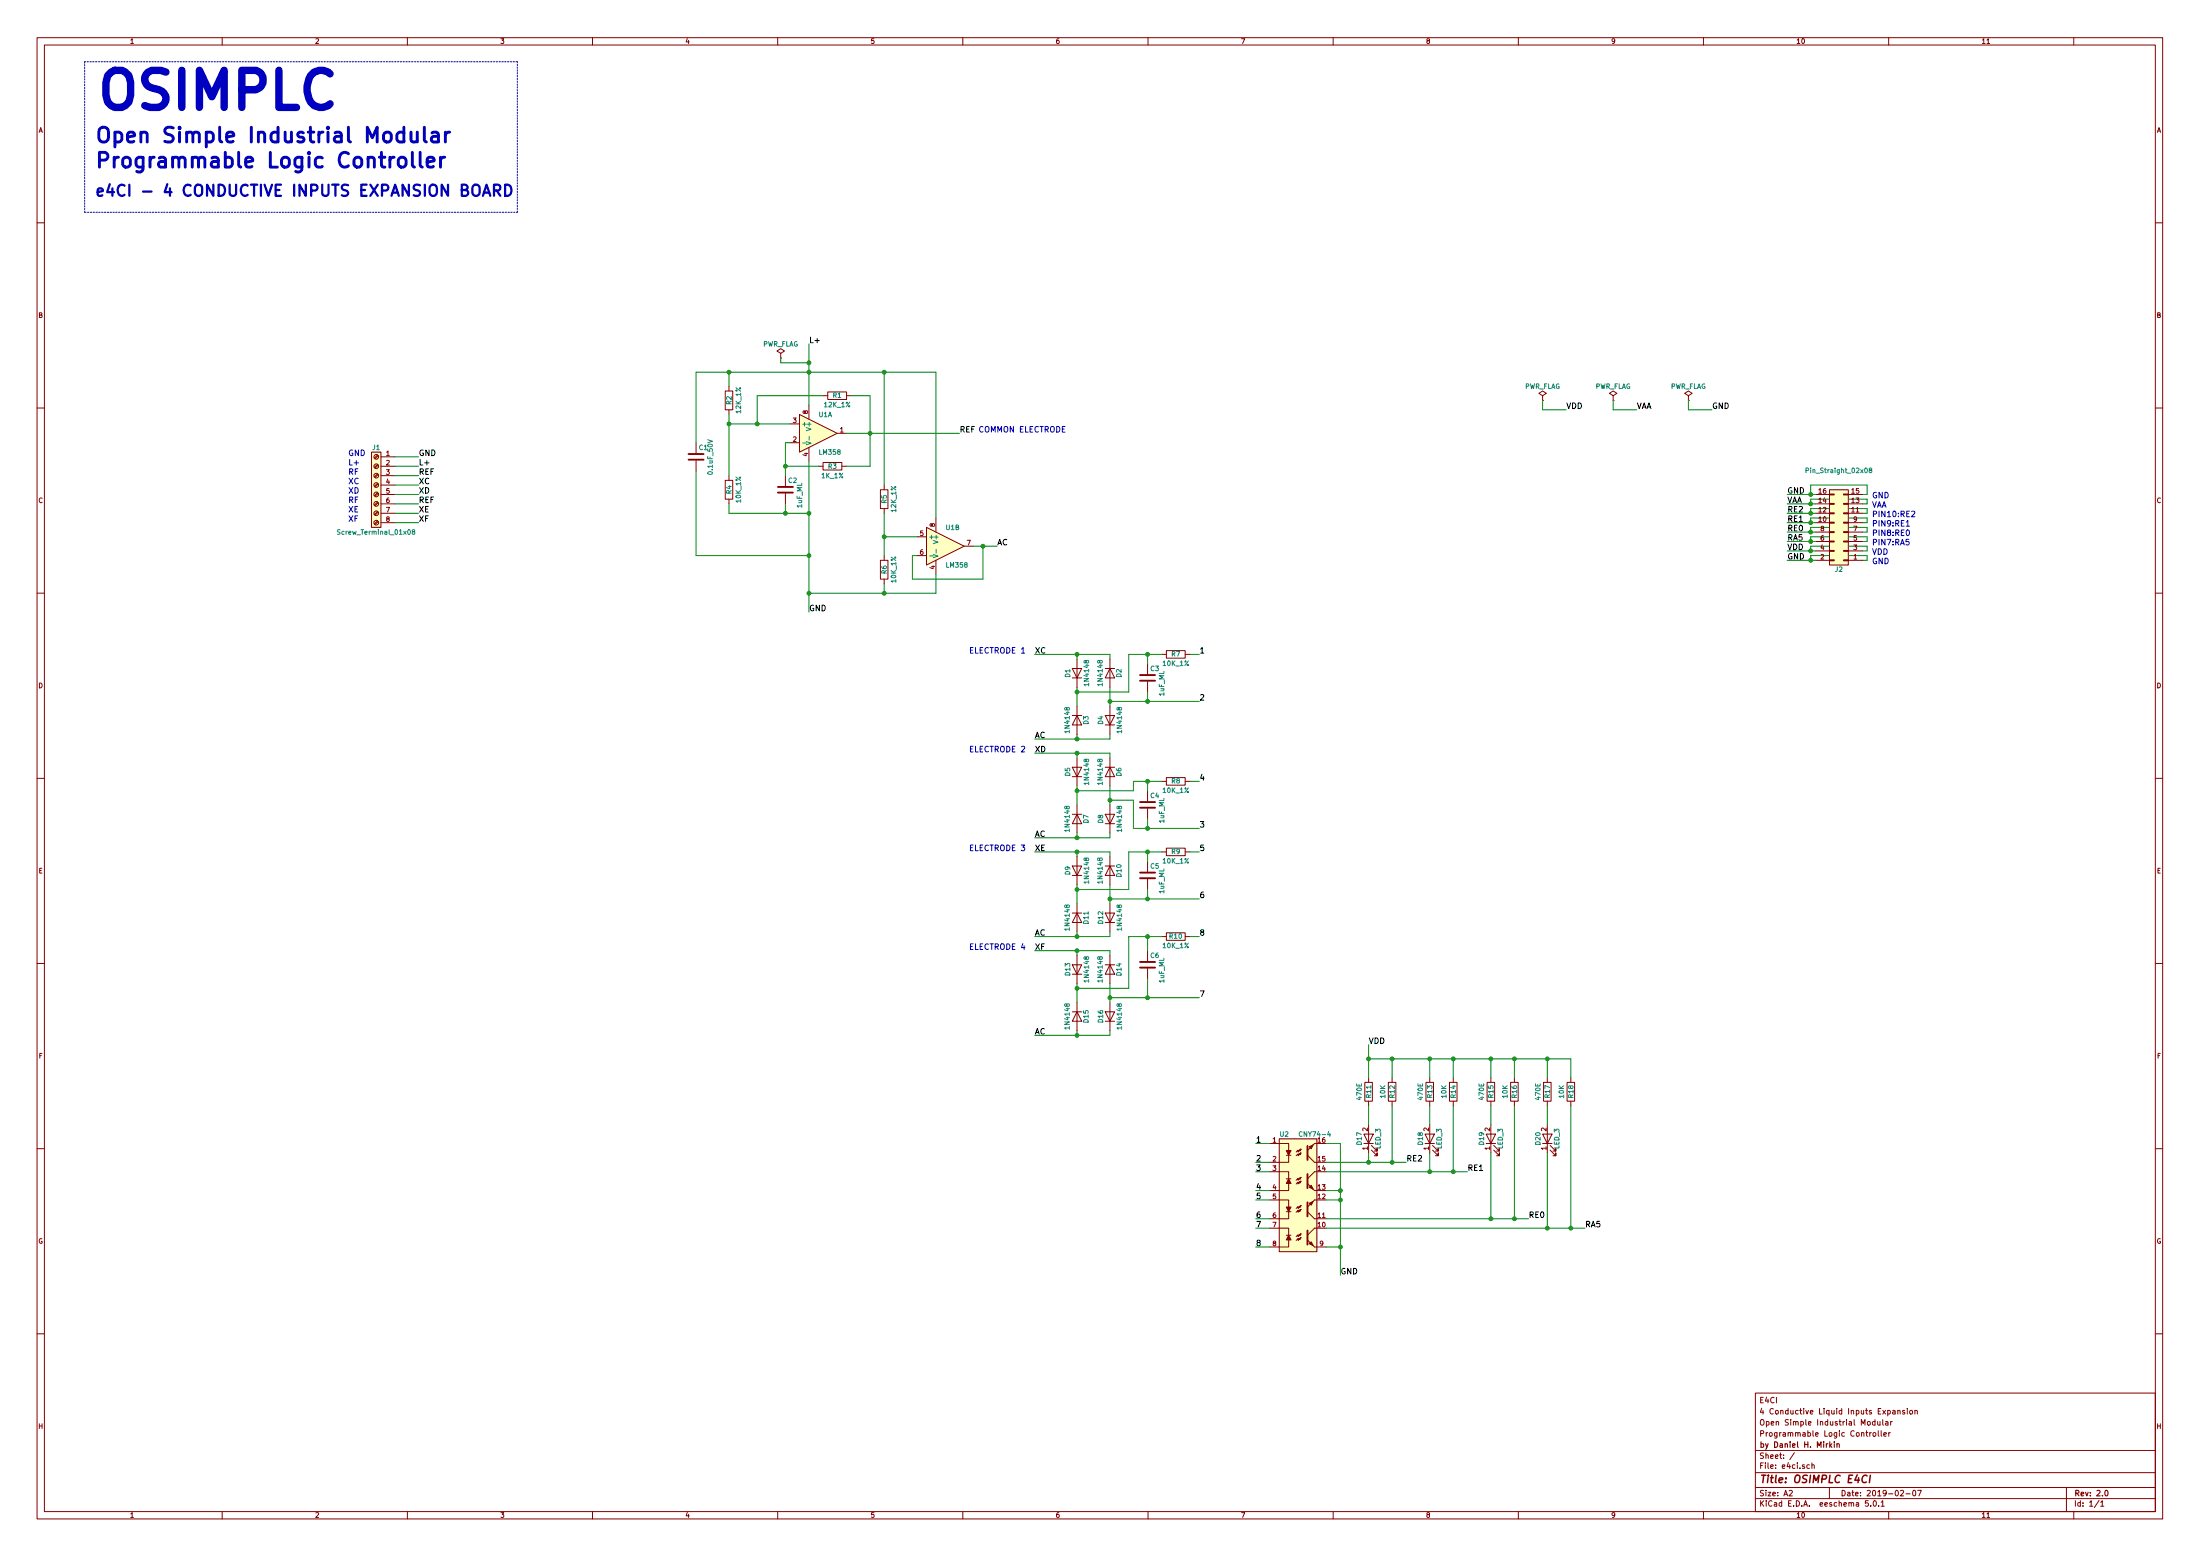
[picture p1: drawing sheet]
<svg xmlns="http://www.w3.org/2000/svg" width="594mm" height="420mm" viewBox="0 0 594 420" stroke-linecap="round" stroke-linejoin="round" font-family="sans-serif">
<g fill="none" stroke="#840000" stroke-width=".27">
<path d="M10 10.2h574v400h-574zM12 12.2h570v396h-570zM60 10.2v2M110 10.2v2M160 10.2v2M210 10.2v2M260 10.2v2M310 10.2v2M360 10.2v2M410 10.2v2M460 10.2v2M510 10.2v2"/>
<path d="M536.5 11.8h.8M560 10.2v2M10 60.2h2M582 60.2h2M210.8 95.4l1-.6-1-.7-1 .7 1 .6v1.3M210.8 96.7h.1M10 110.2h2M188 119.5v2.8M195.8 105.6h2.1v5.1h-2.1zM196.8 104.3v1.3M196.8 110.7v1.2M213.4 119.5h2.5"/>
<path d="M213.4 114.5h2.5M215.9 111.9l10.2 5.1-10.2 5.1zM218.4 109.4v3.8M222.2 106.8h1.3M223.5 105.8h5.1v2.1h-5.1zM226.1 117h2.5M228.6 106.8h1.3M416.6 106.8l1-.6-1-.6-1.1 .6 1.1 .6v1.3M416.6 108.1h.1M435.6 106.8l1-.6-1-.6-1 .6 1 .6v1.3M435.6 108.1h.1M455.9 106.8l1-.6-1-.6-1 .6 1 .6v1.3"/>
<path d="M455.9 108.1h.1M582 110.2h2M100.3 122.1h2.6v20.3h-2.6zM102 138.1l-.9 .8M102 135.6l-.9 .8M102 133l-.9 .8M102 130.5l-.9 .8M102 127.9l-.9 .9M102 125.4l-.9 .8M102 122.9l-.9 .8M102.1 138.3l-.8 .8M102.1 135.7l-.8 .9"/>
<path d="M102.1 133.2l-.8 .8M102.1 130.6l-.8 .9M102.1 128.1l-.8 .8M102.1 125.6l-.8 .8M102.1 123l-.8 .9M102.9 123.4h3.8M102.9 125.9h3.8M102.9 128.4h3.8M102.9 131h3.8M102.9 133.5h3.8M102.9 136.1h3.8M102.9 138.6h3.8"/>
<path d="M188 124.4v2.8M195.8 129.7h2.1v5.1h-2.1zM196.8 128.4v1.3M196.8 134.8v1.3M212.1 128.4v2.8M212.1 133.3v2.8M218.4 120.8v3.8M221 125.9h1.2M222.2 124.9h5.1v2h-5.1zM227.3 125.9h1.3M237.7 132.2h2.1v5.1h-2.1zM238.8 131v1.2"/>
<path d="M238.8 137.3v1.3M252.7 139.9v3.8M490.2 133.5h3.8M490.2 136.1h3.8M490.2 138.6h3.8M494 132.2h5.1v20.4h-5.1zM494 133.4h1.3v.2h-1.3zM494 135.9h1.3v.3h-1.3zM494 138.5h1.3v.2h-1.3zM497.8 133.4h1.3v.2h-1.3zM497.8 135.9h1.3v.3h-1.3zM497.8 138.5h1.3v.2h-1.3z"/>
<path d="M499.1 133.5h3.8M499.1 136.1h3.8M499.1 138.6h3.8M102 140.6l-.9 .9M102.1 140.8l-.8 .8M102.9 141.1h3.8M237.7 151.3h2.1v5.1h-2.1zM238.8 150v1.3M238.8 156.4v1.2M247.6 144.9h2.6M247.6 150h2.6M250.2 142.4l10.1 5.1-10.1 5.1z"/>
<path d="M252.7 151.3v3.8M260.3 147.5h2.6M490.2 141.1h3.8M490.2 151.3h3.8M490.2 148.8h3.8M490.2 146.2h3.8M490.2 143.7h3.8M494 141h1.3v.3h-1.3zM494 143.6h1.3v.2h-1.3zM494 146.1h1.3v.2h-1.3zM494 148.6h1.3v.3h-1.3zM494 151.2h1.3v.2h-1.3z"/>
<path d="M497.8 141h1.3v.3h-1.3zM497.8 143.6h1.3v.2h-1.3zM497.8 146.1h1.3v.2h-1.3zM497.8 148.6h1.3v.3h-1.3zM497.8 151.2h1.3v.2h-1.3zM499.1 141.1h3.8M499.1 151.3h3.8M499.1 148.8h3.8M499.1 146.2h3.8M499.1 143.7h3.8M10 160.2h2M290.8 178v7.6"/>
<path d="M299.7 178v7.6M309.9 179.2v2.8M313.7 176.7h1.3M315 175.7h5v2h-5zM320 176.7h1.3M582 160.2h2M289.6 180.5h2.5l-1.3 2.5zM289.6 193.2h2.5M289.6 183h2.5M290.8 193.2l1.3 2.5h-2.5zM290.8 190.7v7.6M298.4 193.2h2.6l-1.3 2.5z"/>
<path d="M298.4 180.5h2.6M298.4 195.7h2.6M299.7 180.5l1.3 2.5h-2.6zM299.7 190.7v7.6M309.9 184.1v2.8M10 210.2h2M289.6 207.2h2.5l-1.3 2.5zM289.6 209.7h2.5M289.6 219.9h2.5M290.8 219.9l1.3 2.5h-2.5zM290.8 204.6v7.7M290.8 217.3v7.7"/>
<path d="M298.4 219.9h2.6l-1.3 2.5zM298.4 207.2h2.6M299.7 207.2l1.3 2.5h-2.6zM299.7 204.6v7.7M299.7 217.3v7.7M309.9 213.5v2.8M309.9 218.4v2.7M313.7 211h1.3M315 210h5v2h-5zM320 211h1.3M582 210.2h2M289.6 233.8h2.5l-1.3 2.6z"/>
<path d="M289.6 236.4h2.5M290.8 231.3v7.6M298.4 222.4h2.6M298.4 233.8h2.6M299.7 233.8l1.3 2.6h-2.6zM299.7 231.3v7.6M309.9 232.6v2.8M309.9 237.4v2.8M313.7 230h1.3M315 229h5v2.1h-5zM320 230h1.3M289.6 246.5h2.5"/>
<path d="M290.8 246.5l1.3 2.6h-2.5zM290.8 244v7.6M290.8 258v7.6M298.4 246.5h2.6l-1.3 2.6zM298.4 249.1h2.6M299.7 244v7.6M299.7 258v7.6M309.9 256.7v2.8M313.7 252.9h1.3M315 251.9h5v2h-5zM320 252.9h1.3M10 260.2h2"/>
<path d="M289.6 260.5h2.5l-1.3 2.6zM289.6 263.1h2.5M289.6 273.2h2.5M290.8 273.2l1.3 2.6h-2.5zM290.8 270.7v7.6M298.4 273.2h2.6l-1.3 2.6zM298.4 275.8h2.6M298.4 260.5h2.6M299.7 260.5l1.3 2.6h-2.6zM299.7 270.7v7.6M309.9 261.5v2.8M582 260.2h2"/>
<path d="M368.6 292.3h2v5h-2zM369.6 291v1.3M369.6 297.3v1.3M374.9 292.3h2v5h-2zM375.9 291v1.3M375.9 297.3v1.3M385.1 292.3h2v5h-2zM386.1 291v1.3M386.1 297.3v1.3M391.4 292.3h2v5h-2zM392.4 291v1.3M392.4 297.3v1.3"/>
<path d="M401.6 292.3h2v5h-2zM402.6 291v1.3M402.6 297.3v1.3M407.9 292.3h2.1v5h-2.1zM408.9 291v1.3M408.9 297.3v1.3M416.8 292.3h2v5h-2zM417.8 291v1.3M417.8 297.3v1.3M423.2 292.3h2v5h-2zM424.2 291v1.3M424.2 297.3v1.3"/>
<path d="M10 310.2h2M342.9 308.8h5.1v1.9M342.9 316.4h5.1v1.9M345.4 307.5h10.2v30.5h-10.2zM347.3 318.3h1.3M347.3 312h1.3M348 319.6v1.9h-5.1M348 312v1.9h-5.1M350.8 318.2l.5-.3-.2 .5zM350.8 310.6l.5-.3-.2 .5zM351.3 317.9l-.8 .8v-.5l-.5 .5M351.3 310.3l-.8 .8v-.5l-.5 .5"/>
<path d="M351.3 318.9l-.2 .5-.3-.2 .5-.3-.8 .8v-.5l-.5 .5M351.3 311.3l-.2 .5-.3-.2 .5-.3-.8 .8v-.5l-.5 .5M353.1 312l1.9 1.9h.6M355 308.8h.6M355.6 316.4h-.6l-1.9 1.9M368.3 306.2h2.5l-1.2 2.6zM368.3 308.8h2.5M369.6 303.7v7.6M370.3 310.6l1.6 1.5v-.8v.8h-.8M370.3 309.3l1.6 1.5v-.8v.8h-.8M384.8 306.2h2.5l-1.2 2.6zM384.8 308.8h2.5"/>
<path d="M386.1 303.7v7.6M386.8 310.6l1.6 1.5v-.8v.8h-.8M386.8 309.3l1.6 1.5v-.8v.8h-.8M401.3 306.2h2.6l-1.3 2.6zM401.3 308.8h2.6M402.6 303.7v7.6M403.4 310.6l1.5 1.5v-.8v.8h-.8M403.4 309.3l1.5 1.5v-.8v.8h-.8M416.6 306.2h2.5l-1.3 2.6zM416.6 308.8h2.5M417.8 303.7v7.6M418.6 310.6l1.5 1.5v-.8v.8h-.7"/>
<path d="M418.6 309.3l1.5 1.5v-.8v.8h-.7M582 310.2h2M342.9 324h5.1v1.9M342.9 331.6h5.1v1.9M347.3 333.5h1.3M347.3 327.2h1.3M348 334.8v1.9h-5.1M348 327.2v1.9h-5.1M350.8 333.4l.5-.2-.2 .5zM350.8 325.8l.5-.3-.2 .6zM351.3 333.2l-.8 .7v-.5l-.5 .5M351.3 325.5l-.8 .8v-.5l-.5 .5"/>
<path d="M351.3 334.2l-.2 .5-.3-.3 .5-.2-.8 .7v-.5l-.5 .5M351.3 326.6l-.2 .5-.3-.3 .5-.2-.8 .7v-.5l-.5 .5M353.1 327.2l1.9 1.9h.6M355 336.7h3.1M355 324h.6M355 321.5h.6M355.6 331.6h-.6l-1.9 1.9M10 360.2h2M474 376.2h108v32h-108zM582 360.2h2M474 397.7h108M474 391.7h108"/>
<path d="M484.6 392.2l-1.3 2M488.6 395.6l-.4-.1-.3 .3 .1 .6h.6M489.3 395.6h.5l.1 .9M489.3 395v1.5M504.3 384h.7v.7h-.7zM504.9 386.8v1M505.3 386.8l-.4 .3M505.8 387h.7v.7h-.7zM506.3 383.9l-.4-.1-.3 .3 .1 .6 .6 .1M506.3 383.3v1.5M507 383.8l.1 1 .6-.1M507.2 386.3v1.3l.2 .2"/>
<path d="M507.7 383.8v1M508 386.3v1.3l.2 .2M508.4 383.3v1.3l.2 .2M508.7 387.3l.7-.1-.1-.3-.4-.1-.2 .2 .1 .7h.5M509.2 383.9h.6v.9M509.8 384.2l-.7 .3 .2 .3h.5M510 386.8v1M510.5 386.8l-.5 .3M510.5 383.8v1M511 383.8l-.5 .3M511.1 380.9h.6l.1 .9M511.8 381.2l-.8 .3 .3 .3h.5"/>
<path d="M512.5 381l.5-.1 .1 .9M512.5 380.8v1M514.3 380.9l-.3-.1-.3 .2 .1 .3 .5 .1v.4h-.6M515 380.3v.2M515 380.8v1M515.7 381h.7v.7h-.7zM517.1 381l.6-.1 .1 .9M517.1 380.8v1M60 408.2v2M110 408.2v2M160 408.2v2M210 408.2v2"/>
<path d="M260 408.2v2M310 408.2v2M360 408.2v2M410 408.2v2M460 408.2v2M474 404.7h108M474 401.7h108M483.1 402.6l.6-.2 .3 .5-.9 1h.9M494 401.7v3M504.5 405.2h-.7l-.1 .7h.7l.1 .7h-.8M505.2 406.6v.1M506 405.4l.2-.2a.8 .8 0 0 1 .5 .8 .8 .8 0 0 1-.5 .7l-.4-.5z"/>
<path d="M507.3 406.6v.1M508 405.7l.4-.5v1.5M508 406.7h.8M510 408.2v2M513.2 402.6l.6-.2 .2 .5-.9 1h.9M514.7 403.4h1.1M516.6 402.6l.2-.2a.81 .81 0 0 1 .5 .8 .81 .81 0 0 1-.5 .7l-.3-.5zM517.8 402.4h1l-.6 1.5M536.5 409.7h.8M558 401.7v6.5M560 408.2v2M566.8 405.1l-1.2 2"/>
<path d="M567.3 405.7l.4-.5v1.5M567.3 406.7h.8"/>
<circle cx="101.6" cy="136.1" r=".63"/>
<circle cx="101.6" cy="123.4" r=".63"/>
<circle cx="101.6" cy="131" r=".63"/>
<circle cx="101.6" cy="125.9" r=".63"/>
<circle cx="101.6" cy="133.5" r=".63"/>
<circle cx="101.6" cy="128.4" r=".63"/>
<circle cx="101.6" cy="138.6" r=".63"/>
<circle cx="101.6" cy="141.1" r=".63"/>
</g>
<path d="M494.2 390.3l.5 .5M494.7 389.8l-.6 .6M495.3 389.3v.2M495.3 389.8v1M496 390l.6-.1 .1 .9M496 389.8v1M568.5 402.6l.2-.2a.8 .8 0 0 1 .6 .8 .8 .8 0 0 1-.6 .7l-.3-.5z" fill="none" stroke="#840000" stroke-width=".3"/>
<path d="M504.2 398.5a.96 .96 0 0 0-1.4 .6 .96 .96 0 0 0 .8 1.2l.4-.1M505.1 398.3l-.3 2" fill="none" stroke="#840000" stroke-width=".41"/>
<g fill="#ffffc2" stroke="#ffffc2" stroke-width=".27">
<path d="M100.3 122.1h2.6v20.3h-2.6z"/>
<path d="M494 132.2h5.1v20.4h-5.1z"/>
<path d="M215.9 111.9l10.2 5.1-10.2 5.1z"/>
<path d="M250.2 142.4l10.1 5.1-10.1 5.1z"/>
<path d="M345.4 307.5h10.2v30.5h-10.2z"/>
</g>
<path d="M216.8 119.6h1M217.7 119.2l1.3 .5-1.3 .4M218.5 117.9v.9M487.7 127h.6v-.5l-.6-.1v1.3M505 126.9l-.3-.3 .5-.2 .3 .2-.1 .2-.7 .4 .3 .5 .5-.3-.3-.5M91.8 143.1h-.6v.4a.5 .5 0 0 1 .5 .2 .5 .5 0 0 1 0 .5h-.6M111.5 143.6l-.1-.5h.5l.1 .4-.7 .3 .2 .5 .5-.2-.2-.5M251.1 150.1h.9M252 149.7l1.3 .5-1.3 .4M252.8 148.4v.9M351.6 305.7a.56 .56 0 0 0-.8 .5 .56 .56 0 0 0 .8 .5M358.8 305.5l-.3 .9h.8" fill="none" stroke="#008484" stroke-width=".27"/>
<path d="M22.9 16.7v40.6M139.7 16.7h-116.8M22.9 57.3h116.8M139.7 57.3v-40.6" fill="none" stroke="#0000c2" stroke-width=".27" stroke-dasharray=".4 .4"/>
<g fill="none" stroke="#008400" stroke-width=".27">
<path d="M210.8 96.7v1.3h7.6M218.4 92.9v16.5M188 119.5v-19h64.7v39.4M196.8 100.5v3.8M196.8 111.9v16.5M196.8 114.5h16.6M213.4 119.5h-1.3v8.9M222.2 106.8h-17.7v7.7M228.6 117h30.5M229.9 106.8h5v19.1h-6.3M238.8 100.5v30.5M416.6 108.1v2.6h6.3"/>
<path d="M435.6 108.1v2.6h6.4M455.9 108.1v2.6h6.4M106.7 138.6h6.3M106.7 136.1h6.3M106.7 133.5h6.3M106.7 131h6.3M106.7 123.4h6.3M106.7 125.9h6.3M106.7 128.4h6.3M188 127.2v22.8h30.4M196.8 136.1v2.5h21.6M212.1 125.9h8.9"/>
<path d="M212.1 136.1v2.5M218.4 124.6v40.7M238.8 138.6v11.4M482.6 138.6h7.6M482.6 136.1h7.6M482.6 133.5h7.6M488.9 133.5v-2.5h15.3v2.5h-1.3M488.9 136.1v-1.3h15.3v1.3h-1.3M488.9 138.6v-1.3h15.3v1.3h-1.3M106.7 141.1h6.3M238.8 144.9h8.8M238.8 157.6v2.6"/>
<path d="M252.7 155.1v5.1h-34.3M262.9 147.5h6.3M265.4 147.5v8.9h-19v-6.4h1.2M482.6 151.3h7.6M482.6 148.8h7.6M482.6 146.2h7.6M482.6 143.7h7.6M482.6 141.1h7.6M488.9 151.3v-1.3h15.3v1.3h-1.3M488.9 141.1v-1.2h15.3v1.2h-1.3M488.9 143.7v-1.3h15.3v1.3h-1.3M488.9 146.2v-1.3h15.3v1.3h-1.3"/>
<path d="M488.9 148.8v-1.3h15.3v1.3h-1.3M279.4 176.7h20.3v1.3M290.8 176.7v1.3M309.9 176.7v2.5M313.7 176.7h-8.9v10.2h-14M321.3 176.7h2.5M290.8 185.6v5.1M290.8 198.3v1.3M299.7 185.6v5.1M299.7 198.3v1.3h-20.3M299.7 189.4h24.1M309.9 186.9v2.5"/>
<path d="M279.4 203.4h20.3v1.2M290.8 203.4v1.2M290.8 212.3v5M299.7 212.3v5M299.7 216.1h6.4v7.6h17.7M309.9 211v2.5M313.7 211h-7.6v2.5h-15.3M321.3 211h2.5M279.4 230h20.3v1.3M290.8 225v1.2M290.8 230v1.3M290.8 238.9v5.1"/>
<path d="M299.7 225v1.2h-20.3M299.7 238.9v5.1M309.9 221.1v2.6M309.9 230v2.6M313.7 230h-8.9v10.2h-14M321.3 230h2.5M279.4 256.7h20.3v1.3M290.8 251.6v1.3M290.8 256.7v1.3M299.7 251.6v1.3h-20.3M299.7 242.7h24.1M309.9 240.2v2.5"/>
<path d="M309.9 252.9v3.8M313.7 252.9h-8.9v14h-14M321.3 252.9h2.5M290.8 265.6v5.1M290.8 278.3v1.3M299.7 265.6v5.1M299.7 278.3v1.3h-20.3M299.7 269.4h24.1M309.9 264.3v5.1M369.6 282.1v8.9M369.6 298.6v5.1M369.6 285.9h54.6v5.1"/>
<path d="M375.9 285.9v5.1M375.9 298.6v15.3M386.1 285.9v5.1M386.1 298.6v5.1M392.4 285.9v5.1M392.4 298.6v17.8M402.6 285.9v5.1M402.6 298.6v5.1M408.9 285.9v5.1M408.9 298.6v30.5M417.8 285.9v5.1M417.8 298.6v5.1"/>
<path d="M424.2 298.6v33M339.1 316.4h3.8M339.1 313.9h3.8M339.1 308.8h3.8M358.1 316.4h38.1M358.1 313.9h21.6M358.1 308.8h3.8v35.5M369.6 311.3v2.6M386.1 311.3v5.1M402.6 311.3v17.8M417.8 311.3v20.3M339.1 331.6h3.8"/>
<path d="M339.1 336.7h3.8M339.1 329.1h3.8M339.1 321.5h3.8M339.1 324h3.8M358.1 331.6h69.9M358.1 336.7h3.8M358.1 329.1h54.6M358.1 321.5h3.8M358.1 324h3.8"/>
</g>
<g fill="#008400" stroke="#008400" stroke-width=".27">
<circle cx="488.9" cy="133.5" r=".51"/>
<circle cx="488.9" cy="136.1" r=".51"/>
<circle cx="488.9" cy="138.6" r=".51"/>
<circle cx="488.9" cy="141.1" r=".51"/>
<circle cx="488.9" cy="143.7" r=".51"/>
<circle cx="488.9" cy="146.2" r=".51"/>
<circle cx="488.9" cy="148.8" r=".51"/>
<circle cx="488.9" cy="151.3" r=".51"/>
<circle cx="218.4" cy="100.5" r=".51"/>
<circle cx="218.4" cy="138.6" r=".51"/>
<circle cx="196.8" cy="114.5" r=".51"/>
<circle cx="204.5" cy="114.5" r=".51"/>
<circle cx="234.9" cy="117" r=".51"/>
<circle cx="212.1" cy="125.9" r=".51"/>
<circle cx="212.1" cy="138.6" r=".51"/>
<circle cx="218.4" cy="160.2" r=".51"/>
<circle cx="238.8" cy="144.9" r=".51"/>
<circle cx="238.8" cy="160.2" r=".51"/>
<circle cx="238.8" cy="100.5" r=".51"/>
<circle cx="290.8" cy="186.9" r=".51"/>
<circle cx="299.7" cy="189.4" r=".51"/>
<circle cx="265.4" cy="147.5" r=".51"/>
<circle cx="290.8" cy="199.6" r=".51"/>
<circle cx="290.8" cy="176.7" r=".51"/>
<circle cx="290.8" cy="213.5" r=".51"/>
<circle cx="299.7" cy="216.1" r=".51"/>
<circle cx="290.8" cy="226.2" r=".51"/>
<circle cx="290.8" cy="203.4" r=".51"/>
<circle cx="290.8" cy="240.2" r=".51"/>
<circle cx="299.7" cy="242.7" r=".51"/>
<circle cx="290.8" cy="252.9" r=".51"/>
<circle cx="290.8" cy="230" r=".51"/>
<circle cx="290.8" cy="266.9" r=".51"/>
<circle cx="299.7" cy="269.4" r=".51"/>
<circle cx="290.8" cy="279.6" r=".51"/>
<circle cx="290.8" cy="256.7" r=".51"/>
<circle cx="196.8" cy="100.5" r=".51"/>
<circle cx="218.4" cy="150" r=".51"/>
<circle cx="309.9" cy="176.7" r=".51"/>
<circle cx="309.9" cy="189.4" r=".51"/>
<circle cx="309.9" cy="211" r=".51"/>
<circle cx="309.9" cy="223.7" r=".51"/>
<circle cx="309.9" cy="230" r=".51"/>
<circle cx="309.9" cy="242.7" r=".51"/>
<circle cx="309.9" cy="252.9" r=".51"/>
<circle cx="309.9" cy="269.4" r=".51"/>
<circle cx="369.6" cy="285.9" r=".51"/>
<circle cx="386.1" cy="285.9" r=".51"/>
<circle cx="402.6" cy="285.9" r=".51"/>
<circle cx="361.9" cy="321.5" r=".51"/>
<circle cx="361.9" cy="324" r=".51"/>
<circle cx="361.9" cy="336.7" r=".51"/>
<circle cx="375.9" cy="285.9" r=".51"/>
<circle cx="392.4" cy="285.9" r=".51"/>
<circle cx="408.9" cy="285.9" r=".51"/>
<circle cx="417.8" cy="285.9" r=".51"/>
<circle cx="369.6" cy="313.9" r=".51"/>
<circle cx="386.1" cy="316.4" r=".51"/>
<circle cx="402.6" cy="329.1" r=".51"/>
<circle cx="417.8" cy="331.6" r=".51"/>
<circle cx="375.9" cy="313.9" r=".51"/>
<circle cx="392.4" cy="316.4" r=".51"/>
<circle cx="408.9" cy="329.1" r=".51"/>
<circle cx="424.2" cy="331.6" r=".51"/>
<circle cx="218.4" cy="98" r=".51"/>
</g>
<path d="M516.2 138.1l.6-.1 .3 .4-1 1.1h1M514.7 142.1h.9M514.9 143.2l.2-.1a.81 .81 0 0 1 .5 .8 .81 .81 0 0 1-.5 .7l-.4-.6zM275.8 176.4h.9" fill="none" stroke="#0000c2" stroke-width=".27"/>
<path d="M127.7 50.3a1 1 0 0 1 1.1-.4 1 1 0 0 1 .7 1v1a1 1 0 0 1-1 1 1 1 0 0 1-1-1zM130.4 52.9l1-3 1 3M130.7 52h1.4M133.4 51.5h1.1a.82 .82 0 0 0 .6-.8 .82 .82 0 0 0-.6-.8h-1.1v3M134.1 51.5l1 1.4M136.4 49.9a1.57 1.57 0 0 1 1.7 .9 1.57 1.57 0 0 1-.6 1.9l-1.1 .2z" fill="none" stroke="#0000c2" stroke-width=".61"/>
<path d="M111 35.7v2.1l.2 .4a1.09 1.09 0 0 0 1.5-.2M112.7 35.7v2.6M114.6 34.4v3.4l.5 .5M116.7 35.9l.3-.2 1.2 .2 .2 .4v2M118.4 36.6l-1.4 .2a.79 .79 0 0 0-.5 .8 .79 .79 0 0 0 .5 .7l1.4-.1M120.3 35.7v2.6M121.4 35.7a1.05 1.05 0 0 0-1.1 .7M111.4 41.1v3.5l.1 .3 .4 .2M113.4 41.1v3.5l.6 .5M115.3 43.8l1.9-.4-.2-.7-1.1-.2-.6 .5v1.6l.2 .3 .4 .2 1.1-.2M118.9 42.5v2.6M120.1 42.5a1.05 1.05 0 0 0-1.2 .7" fill="none" stroke="#0000c2" stroke-width=".79"/>
<g fill="none" stroke="#840000" stroke-width=".51">
<path d="M185.9 124.1h4.1M185.9 122.6h4.1M210.1 133h4M210.1 131.5h4M307.8 183.8h4.1M307.8 182.3h4.1M307.8 218.1h4.1M307.8 216.6h4.1M307.8 237.2h4.1M307.8 235.6h4.1M307.8 259.8h4.1M307.8 261.3h4.1"/>
<path d="M353.1 317v3.8M353.1 309.4v3.8M353.1 332.3v3.8M353.1 324.7v3.8"/>
</g>
<g fill="#840000" stroke="#840000" stroke-width=".27">
<path d="M353.1 334.8l1.9 1.9z"/>
<path d="M355 324l-1.9 1.9z"/>
<path d="M353.1 319.6l1.9 1.9z"/>
<path d="M355 308.8l-1.9 1.9z"/>
<path d="M348 333.5l.6 1.3h-1.3z"/>
<path d="M347.3 325.9h1.3l-.6 1.3z"/>
<path d="M348 318.3l.6 1.3h-1.3z"/>
<path d="M347.3 310.7h1.3l-.6 1.3z"/>
<path d="M353.6 335.8l.5-.5 .5 1z"/>
<path d="M353.6 324.9l1-.5-.5 1z"/>
<path d="M353.6 320.6l.5-.5 .5 1z"/>
<path d="M353.6 309.7l1-.5-.5 1z"/>
</g>
<text font-size="13.9" fill="#0000c2" x="25.4" y="29.5">OSIMPLC</text>
<g font-size="5.6" fill="#0000c2">
<text x="25.4" y="38.5">Open Simple Industrial Modular</text>
<text x="25.4" y="45.3">Programmable Logic Controller</text>
</g>
<text font-size="4.2" fill="#0000c2" x="25.4" y="53">e4CI - 4 CONDUCTIVE INPUTS EXPANSION BOARD</text>
<text font-size="2.8" fill="#840000" x="475" y="400.4">Title: OSIMPLC E4CI</text>
<g font-size="2.1">
<text x="218.4" y="92.6">L+</text>
<text x="422.9" y="110.4">VDD</text>
<text x="442" y="110.4">VAA</text>
<text x="462.3" y="110.4">GND</text>
<text x="113" y="123.1">GND</text>
<text x="113" y="125.6">L+</text>
<text x="113" y="130.7">XC</text>
<text x="113" y="128.2">REF</text>
<text x="113" y="133.3">XD</text>
<text x="113" y="135.8">REF</text>
<text x="482.6" y="135.8">VAA</text>
<text x="482.6" y="133.3">GND</text>
<text x="113" y="138.3">XE</text>
<text x="113" y="140.9">XF</text>
<text x="482.6" y="138.3">RE2</text>
<text x="482.6" y="140.9">RE1</text>
<text x="482.6" y="143.4">RE0</text>
<text x="269.2" y="147.2">AC</text>
<text x="482.6" y="148.5">VDD</text>
<text x="482.6" y="146">RA5</text>
<text x="482.6" y="151">GND</text>
<text x="218.4" y="165">GND</text>
<text x="279.4" y="176.4">XC</text>
<text x="323.8" y="176.4">1</text>
<text x="323.8" y="189.1">2</text>
<text x="279.4" y="199.3">AC</text>
<text x="279.4" y="203.1">XD</text>
<text x="323.8" y="210.7">4</text>
<text x="279.4" y="226">AC</text>
<text x="323.8" y="223.4">3</text>
<text x="279.4" y="229.8">XE</text>
<text x="323.8" y="229.8">5</text>
<text x="323.8" y="242.5">6</text>
<text x="279.4" y="252.6">AC</text>
<text x="279.4" y="256.5">XF</text>
<text x="323.8" y="252.6">8</text>
<text x="323.8" y="269.2">7</text>
<text x="279.4" y="279.3">AC</text>
<text x="369.6" y="281.9">VDD</text>
<text x="339.1" y="308.5">1</text>
<text x="339.1" y="316.1">3</text>
<text x="339.1" y="313.6">2</text>
<text x="379.7" y="313.6">RE2</text>
<text x="396.2" y="316.1">RE1</text>
<text x="339.1" y="323.8">5</text>
<text x="339.1" y="321.2">4</text>
<text x="339.1" y="328.8">6</text>
<text x="412.7" y="328.8">RE0</text>
<text x="339.1" y="331.4">7</text>
<text x="428" y="331.4">RA5</text>
<text x="339.1" y="336.5">8</text>
<text x="361.9" y="344.1">GND</text>
</g>
<g font-size="2.1" fill="#0000c2">
<text x="259.1" y="116.8">REF COMMON ELECTRODE</text>
<text x="94" y="123.1">GND</text>
<text x="94" y="125.6">L+</text>
<text x="94" y="130.7">XC</text>
<text x="94" y="128.2">RF</text>
<text x="94" y="133.3">XD</text>
<text x="94" y="135.8">RF</text>
<text x="505.5" y="134.5">GND</text>
<text x="505.5" y="137.1">VAA</text>
<text x="94" y="138.3">XE</text>
<text x="94" y="140.9">XF</text>
<text x="505.5" y="142.2">PIN9:RE1</text>
<text x="505.5" y="139.6">PIN10:RE2</text>
<text x="505.5" y="149.8">VDD</text>
<text x="505.5" y="147.2">PIN7:RA5</text>
<text x="505.5" y="144.7">PIN8:RE0</text>
<text x="505.5" y="152.3">GND</text>
<text x="261.6" y="176.4">ELECTRODE 1</text>
<text x="261.6" y="203.1">ELECTRODE 2</text>
<text x="261.6" y="229.8">ELECTRODE 3</text>
<text x="261.6" y="256.5">ELECTRODE 4</text>
</g>
<g font-size="2.1" fill="#840000">
<text x="475" y="381.9">4 Conductive Liquid Inputs Expansion</text>
<text x="475" y="378.9">E4CI</text>
<text x="475" y="387.9">Programmable Logic Controller</text>
<text x="475" y="384.9">Open Simple Industrial Modular</text>
<text x="475" y="393.9">Sheet: /</text>
<text x="475" y="390.9">by Daniel H. Mirkin</text>
<text x="475" y="396.6">File: e4ci.sch</text>
<text x="475" y="406.8">KiCad E.D.A. eeschema 5.0.1</text>
<text x="475" y="404">Size: A2</text>
<text x="497" y="404">Date: 2019-02-07</text>
<text x="560" y="404">Rev: 2.0</text>
<text x="560" y="406.8">Id: 1/1</text>
</g>
<g font-size="1.8" fill="#840000">
<text x="35" y="11.8">1</text>
<text x="85" y="11.8">2</text>
<text x="135" y="11.8">3</text>
<text x="185" y="11.8">4</text>
<text x="235" y="11.8">5</text>
<text x="285" y="11.8">6</text>
<text x="335" y="11.8">7</text>
<text x="385" y="11.8">8</text>
<text x="435" y="11.8">9</text>
<text x="485" y="11.8">10</text>
<text x="535" y="11.8">11</text>
<text x="10.4" y="35.8">A</text>
<text x="582.4" y="35.8">A</text>
<text x="10.4" y="85.8">B</text>
<text x="582.4" y="85.8">B</text>
<text x="218.2" y="111.8" transform="rotate(-90 218.2 111.8)">8</text>
<text x="214.1" y="119.3">2</text>
<text x="214.1" y="114.2">3</text>
<text x="226.8" y="116.8">1</text>
<text x="104.3" y="123.1">1</text>
<text x="104.3" y="125.6">2</text>
<text x="218.2" y="123.2" transform="rotate(-90 218.2 123.2)">4</text>
<text x="104.3" y="128.2">3</text>
<text x="104.3" y="130.7">4</text>
<text x="10.4" y="135.8">C</text>
<text x="104.3" y="133.3">5</text>
<text x="104.3" y="135.8">6</text>
<text x="491.2" y="135.8">14</text>
<text x="491.2" y="133.3">16</text>
<text x="500" y="135.8">13</text>
<text x="500" y="133.3">15</text>
<text x="582.4" y="135.8">C</text>
<text x="104.3" y="138.3">7</text>
<text x="104.3" y="140.9">8</text>
<text x="252.5" y="142.3" transform="rotate(-90 252.5 142.3)">8</text>
<text x="491.2" y="140.9">10</text>
<text x="491.2" y="138.3">12</text>
<text x="491.6" y="143.4">8</text>
<text x="500" y="138.3">11</text>
<text x="500.5" y="143.4">7</text>
<text x="500.5" y="140.9">9</text>
<text x="248.4" y="144.7">5</text>
<text x="248.4" y="149.8">6</text>
<text x="261.1" y="147.2">7</text>
<text x="491.6" y="148.5">4</text>
<text x="491.6" y="146">6</text>
<text x="500.5" y="148.5">3</text>
<text x="500.5" y="146">5</text>
<text x="252.5" y="153.7" transform="rotate(-90 252.5 153.7)">4</text>
<text x="491.6" y="151">2</text>
<text x="500.5" y="151">1</text>
<text x="10.4" y="185.8">D</text>
<text x="582.4" y="185.8">D</text>
<text x="10.4" y="235.8">E</text>
<text x="582.4" y="235.8">E</text>
<text x="10.5" y="285.8">F</text>
<text x="582.5" y="285.8">F</text>
<text x="369.3" y="305.5" transform="rotate(-90 369.3 305.5)">2</text>
<text x="385.8" y="305.5" transform="rotate(-90 385.8 305.5)">2</text>
<text x="402.3" y="305.5" transform="rotate(-90 402.3 305.5)">2</text>
<text x="417.6" y="305.5" transform="rotate(-90 417.6 305.5)">2</text>
<text x="343.7" y="308.5">1</text>
<text x="355.9" y="308.5">16</text>
<text x="369.3" y="310.5" transform="rotate(-90 369.3 310.5)">1</text>
<text x="385.8" y="310.5" transform="rotate(-90 385.8 310.5)">1</text>
<text x="402.3" y="310.5" transform="rotate(-90 402.3 310.5)">1</text>
<text x="417.6" y="310.5" transform="rotate(-90 417.6 310.5)">1</text>
<text x="343.7" y="313.6">2</text>
<text x="343.7" y="316.1">3</text>
<text x="355.9" y="316.1">14</text>
<text x="355.9" y="313.6">15</text>
<text x="343.7" y="321.2">4</text>
<text x="343.7" y="323.8">5</text>
<text x="355.9" y="323.8">12</text>
<text x="355.9" y="321.2">13</text>
<text x="343.7" y="328.8">6</text>
<text x="355.9" y="328.8">11</text>
<text x="10.3" y="335.8">G</text>
<text x="343.7" y="331.4">7</text>
<text x="355.9" y="331.4">10</text>
<text x="582.3" y="335.8">G</text>
<text x="343.7" y="336.5">8</text>
<text x="356.4" y="336.5">9</text>
<text x="10.4" y="385.8">H</text>
<text x="582.4" y="385.8">H</text>
<text x="35" y="409.8">1</text>
<text x="85" y="409.8">2</text>
<text x="135" y="409.8">3</text>
<text x="185" y="409.8">4</text>
<text x="235" y="409.8">5</text>
<text x="285" y="409.8">6</text>
<text x="335" y="409.8">7</text>
<text x="385" y="409.8">8</text>
<text x="435" y="409.8">9</text>
<text x="485" y="409.8">10</text>
<text x="535" y="409.8">11</text>
</g>
<g font-size="1.8" fill="#008484">
<text x="205.9" y="93.6">PWR_FLAG</text>
<text x="224.9" y="107.4">R1</text>
<text x="411.6" y="105">PWR_FLAG</text>
<text x="430.7" y="105">PWR_FLAG</text>
<text x="451" y="105">PWR_FLAG</text>
<text x="197.5" y="109.2" transform="rotate(-90 197.5 109.2)">R2</text>
<text x="200.1" y="111.5" transform="rotate(-90 200.1 111.5)">12K_1%</text>
<text x="221.1" y="112.6">U1A</text>
<text x="222.7" y="109.9">12K_1%</text>
<text x="216.4" y="115.1">+</text>
<text x="219.1" y="115.9" transform="rotate(-90 219.1 115.9)">V+</text>
<text x="100.6" y="121.5">J1</text>
<text x="188.8" y="121.5">C1</text>
<text x="221.4" y="122.8">LM358</text>
<text x="192.5" y="127.9" transform="rotate(-90 192.5 127.9)">0.1uF_50V</text>
<text x="212.9" y="130.4">C2</text>
<text x="221.9" y="129.1">1K_1%</text>
<text x="223.7" y="126.6">R3</text>
<text x="488.4" y="127.7">Pin_Straight_02x08</text>
<text x="197.5" y="133.4" transform="rotate(-90 197.5 133.4)">R4</text>
<text x="200.1" y="135.6" transform="rotate(-90 200.1 135.6)">10K_1%</text>
<text x="216.6" y="137.1" transform="rotate(-90 216.6 137.1)">1uF_ML</text>
<text x="239.4" y="135.9" transform="rotate(-90 239.4 135.9)">R5</text>
<text x="242" y="138.2" transform="rotate(-90 242 138.2)">12K_1%</text>
<text x="255.5" y="143.1">U1B</text>
<text x="91.8" y="144.4">Screw_Terminal_01x08</text>
<text x="250.7" y="145.6">+</text>
<text x="253.4" y="146.4" transform="rotate(-90 253.4 146.4)">V+</text>
<text x="239.4" y="155" transform="rotate(-90 239.4 155)">R6</text>
<text x="255.7" y="153.3">LM358</text>
<text x="495.6" y="154.4">J2</text>
<text x="242" y="157.2" transform="rotate(-90 242 157.2)">10K_1%</text>
<text x="314.1" y="179.8">10K_1%</text>
<text x="316.4" y="177.3">R7</text>
<text x="289" y="182.9" transform="rotate(-90 289 182.9)">D1</text>
<text x="294.1" y="184.9" transform="rotate(-90 294.1 184.9)">1N4148</text>
<text x="297.7" y="184.9" transform="rotate(-90 297.7 184.9)">1N4148</text>
<text x="302.8" y="182.9" transform="rotate(-90 302.8 182.9)">D2</text>
<text x="310.7" y="181.2">C3</text>
<text x="314.4" y="187.9" transform="rotate(-90 314.4 187.9)">1uF_ML</text>
<text x="288.8" y="197.6" transform="rotate(-90 288.8 197.6)">1N4148</text>
<text x="293.9" y="195.6" transform="rotate(-90 293.9 195.6)">D3</text>
<text x="297.9" y="195.6" transform="rotate(-90 297.9 195.6)">D4</text>
<text x="302.9" y="197.6" transform="rotate(-90 302.9 197.6)">1N4148</text>
<text x="289" y="209.6" transform="rotate(-90 289 209.6)">D5</text>
<text x="302.8" y="209.6" transform="rotate(-90 302.8 209.6)">D6</text>
<text x="294.1" y="211.5" transform="rotate(-90 294.1 211.5)">1N4148</text>
<text x="297.7" y="211.5" transform="rotate(-90 297.7 211.5)">1N4148</text>
<text x="310.7" y="215.5">C4</text>
<text x="314.1" y="214.1">10K_1%</text>
<text x="316.4" y="211.5">R8</text>
<text x="288.8" y="224.2" transform="rotate(-90 288.8 224.2)">1N4148</text>
<text x="293.9" y="222.3" transform="rotate(-90 293.9 222.3)">D7</text>
<text x="297.9" y="222.3" transform="rotate(-90 297.9 222.3)">D8</text>
<text x="302.9" y="224.2" transform="rotate(-90 302.9 224.2)">1N4148</text>
<text x="314.4" y="222.2" transform="rotate(-90 314.4 222.2)">1uF_ML</text>
<text x="314.1" y="233.1">10K_1%</text>
<text x="316.4" y="230.6">R9</text>
<text x="289" y="236.2" transform="rotate(-90 289 236.2)">D9</text>
<text x="294.1" y="238.2" transform="rotate(-90 294.1 238.2)">1N4148</text>
<text x="297.7" y="238.2" transform="rotate(-90 297.7 238.2)">1N4148</text>
<text x="302.8" y="236.7" transform="rotate(-90 302.8 236.7)">D10</text>
<text x="310.7" y="234.5">C5</text>
<text x="314.4" y="241.3" transform="rotate(-90 314.4 241.3)">1uF_ML</text>
<text x="288.8" y="250.9" transform="rotate(-90 288.8 250.9)">1N4148</text>
<text x="293.9" y="249.4" transform="rotate(-90 293.9 249.4)">D11</text>
<text x="297.9" y="249.4" transform="rotate(-90 297.9 249.4)">D12</text>
<text x="302.9" y="250.9" transform="rotate(-90 302.9 250.9)">1N4148</text>
<text x="314.1" y="256">10K_1%</text>
<text x="315.8" y="253.5">R10</text>
<text x="289" y="263.4" transform="rotate(-90 289 263.4)">D13</text>
<text x="302.8" y="263.4" transform="rotate(-90 302.8 263.4)">D14</text>
<text x="310.7" y="258.7">C6</text>
<text x="294.1" y="264.9" transform="rotate(-90 294.1 264.9)">1N4148</text>
<text x="297.7" y="264.9" transform="rotate(-90 297.7 264.9)">1N4148</text>
<text x="314.4" y="265.4" transform="rotate(-90 314.4 265.4)">1uF_ML</text>
<text x="288.8" y="277.6" transform="rotate(-90 288.8 277.6)">1N4148</text>
<text x="293.9" y="276.1" transform="rotate(-90 293.9 276.1)">D15</text>
<text x="297.9" y="276.1" transform="rotate(-90 297.9 276.1)">D16</text>
<text x="302.9" y="277.6" transform="rotate(-90 302.9 277.6)">1N4148</text>
<text x="367.7" y="296.9" transform="rotate(-90 367.7 296.9)">470E</text>
<text x="370.3" y="296.4" transform="rotate(-90 370.3 296.4)">R11</text>
<text x="374.1" y="296.4" transform="rotate(-90 374.1 296.4)">10K</text>
<text x="376.6" y="296.4" transform="rotate(-90 376.6 296.4)">R12</text>
<text x="384.2" y="296.9" transform="rotate(-90 384.2 296.9)">470E</text>
<text x="386.8" y="296.4" transform="rotate(-90 386.8 296.4)">R13</text>
<text x="390.6" y="296.4" transform="rotate(-90 390.6 296.4)">10K</text>
<text x="393.1" y="296.4" transform="rotate(-90 393.1 296.4)">R14</text>
<text x="400.7" y="296.9" transform="rotate(-90 400.7 296.9)">470E</text>
<text x="403.3" y="296.4" transform="rotate(-90 403.3 296.4)">R15</text>
<text x="407.1" y="296.4" transform="rotate(-90 407.1 296.4)">10K</text>
<text x="409.6" y="296.4" transform="rotate(-90 409.6 296.4)">R16</text>
<text x="416" y="296.9" transform="rotate(-90 416 296.9)">470E</text>
<text x="418.5" y="296.4" transform="rotate(-90 418.5 296.4)">R17</text>
<text x="422.3" y="296.4" transform="rotate(-90 422.3 296.4)">10K</text>
<text x="424.9" y="296.4" transform="rotate(-90 424.9 296.4)">R18</text>
<text x="345.7" y="306.9">U2</text>
<text x="351.4" y="306.9">CNY74-4</text>
<text x="367.7" y="309.1" transform="rotate(-90 367.7 309.1)">D17</text>
<text x="372.8" y="310.2" transform="rotate(-90 372.8 310.2)">LED_3</text>
<text x="384.2" y="309.1" transform="rotate(-90 384.2 309.1)">D18</text>
<text x="389.3" y="310.2" transform="rotate(-90 389.3 310.2)">LED_3</text>
<text x="400.7" y="309.1" transform="rotate(-90 400.7 309.1)">D19</text>
<text x="405.8" y="310.2" transform="rotate(-90 405.8 310.2)">LED_3</text>
<text x="416" y="309.1" transform="rotate(-90 416 309.1)">D20</text>
<text x="421.1" y="310.2" transform="rotate(-90 421.1 310.2)">LED_3</text>
</g>
</svg>
